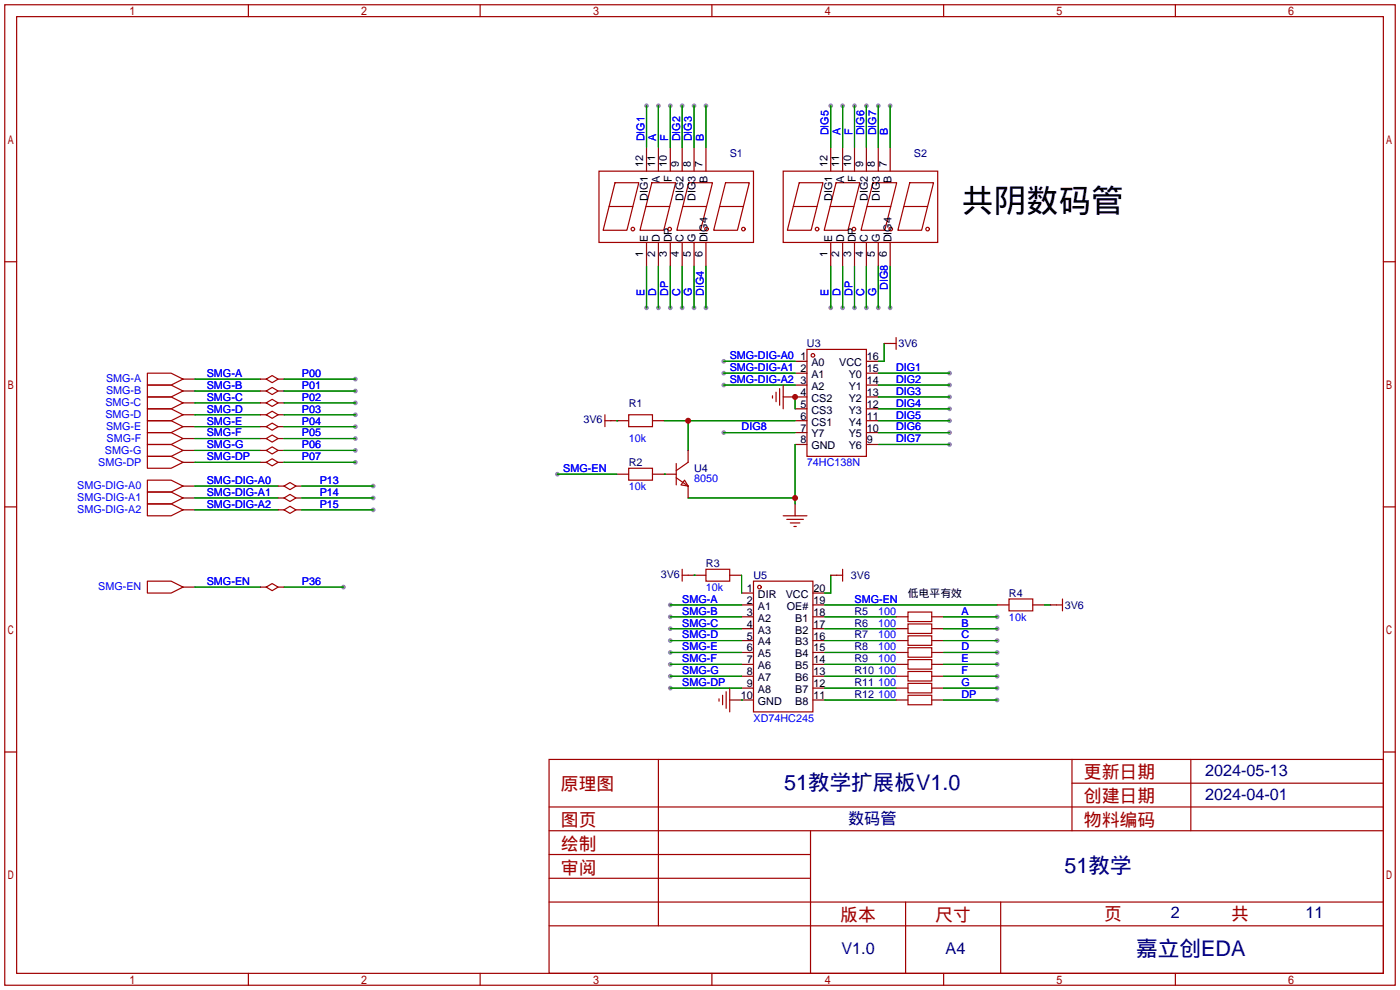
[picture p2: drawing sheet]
<svg xmlns="http://www.w3.org/2000/svg" width="299mm" height="212mm" viewBox="0 0 299 212" stroke-linecap="round" stroke-linejoin="round" font-family="sans-serif">
<g fill="#999">
<circle cx="138.2" cy="22.6" r=".51"/>
<circle cx="140.7" cy="22.6" r=".51"/>
<circle cx="143.3" cy="22.6" r=".51"/>
<circle cx="145.8" cy="22.6" r=".51"/>
<circle cx="148.3" cy="22.6" r=".51"/>
<circle cx="150.9" cy="22.6" r=".51"/>
<circle cx="177.5" cy="22.6" r=".51"/>
<circle cx="180.1" cy="22.6" r=".51"/>
<circle cx="182.6" cy="22.6" r=".51"/>
<circle cx="185.2" cy="22.6" r=".51"/>
<circle cx="187.7" cy="22.6" r=".51"/>
<circle cx="190.2" cy="22.6" r=".51"/>
<circle cx="138.2" cy="65.8" r=".51"/>
<circle cx="140.7" cy="65.8" r=".51"/>
<circle cx="143.3" cy="65.8" r=".51"/>
<circle cx="145.8" cy="65.8" r=".51"/>
<circle cx="148.3" cy="65.8" r=".51"/>
<circle cx="150.9" cy="65.8" r=".51"/>
<circle cx="177.5" cy="65.8" r=".51"/>
<circle cx="180.1" cy="65.8" r=".51"/>
<circle cx="182.6" cy="65.8" r=".51"/>
<circle cx="185.2" cy="65.8" r=".51"/>
<circle cx="187.7" cy="65.8" r=".51"/>
<circle cx="190.2" cy="65.8" r=".51"/>
<circle cx="154.7" cy="77.2" r=".51"/>
<circle cx="154.7" cy="79.8" r=".51"/>
<circle cx="154.7" cy="82.3" r=".51"/>
<circle cx="154.7" cy="92.5" r=".51"/>
<circle cx="202.9" cy="79.8" r=".51"/>
<circle cx="202.9" cy="82.3" r=".51"/>
<circle cx="202.9" cy="84.8" r=".51"/>
<circle cx="202.9" cy="87.4" r=".51"/>
<circle cx="202.9" cy="89.9" r=".51"/>
<circle cx="202.9" cy="92.5" r=".51"/>
<circle cx="202.9" cy="95" r=".51"/>
<circle cx="143.3" cy="129.3" r=".51"/>
<circle cx="143.3" cy="131.8" r=".51"/>
<circle cx="143.3" cy="134.4" r=".51"/>
<circle cx="143.3" cy="136.9" r=".51"/>
<circle cx="143.3" cy="139.4" r=".51"/>
<circle cx="143.3" cy="142" r=".51"/>
<circle cx="143.3" cy="144.5" r=".51"/>
<circle cx="143.3" cy="147.1" r=".51"/>
<circle cx="213.1" cy="131.8" r=".51"/>
<circle cx="213.1" cy="134.4" r=".51"/>
<circle cx="213.1" cy="136.9" r=".51"/>
<circle cx="213.1" cy="139.4" r=".51"/>
<circle cx="213.1" cy="142" r=".51"/>
<circle cx="213.1" cy="144.5" r=".51"/>
<circle cx="213.1" cy="147.1" r=".51"/>
<circle cx="213.1" cy="149.6" r=".51"/>
<circle cx="75.9" cy="81" r=".51"/>
<circle cx="75.9" cy="83.6" r=".51"/>
<circle cx="75.9" cy="86.1" r=".51"/>
<circle cx="75.9" cy="88.6" r=".51"/>
<circle cx="75.9" cy="91.2" r=".51"/>
<circle cx="75.9" cy="93.7" r=".51"/>
<circle cx="75.9" cy="96.3" r=".51"/>
<circle cx="75.9" cy="98.8" r=".51"/>
<circle cx="79.8" cy="103.9" r=".51"/>
<circle cx="79.8" cy="106.4" r=".51"/>
<circle cx="79.8" cy="109" r=".51"/>
<circle cx="119.1" cy="101.3" r=".51"/>
<circle cx="73.4" cy="125.5" r=".51"/>
</g>
<g fill="none" stroke="#a10000" stroke-width=".25">
<path d="M1 1h297.2v209.6h-297.2zM3.6 3.6h292.1v204.4h-292.1zM53.1 1v2.6M102.6 1v2.6M152.1 1v2.6M201.7 1v2.6M251.2 1v2.6M128 36.6h33v15.2h-33zM131.4 39.1h5.1l-2.5 10.1h-5.1zM139.3 39.1h5.1l-2.5 10.1h-5.1zM147.2 39.1h5.1l-2.6 10.1h-5zM155.1 39.1h5l-2.5 10.1h-5.1z"/>
<path d="M167.4 36.6h33v15.2h-33zM170.8 39.1h5.1l-2.5 10.1h-5.1zM178.7 39.1h5.1l-2.6 10.1h-5.1zM186.6 39.1h5l-2.5 10.1h-5.1zM194.4 39.1h5.1l-2.5 10.1h-5.1zM1 55.9h2.6M130.2 44.1h5.1M138 44.1h5.1M145.9 44.1h5.1M153.8 44.1h5.1M169.5 44.1h5.1M177.4 44.1h5.1"/>
<path d="M185.3 44.1h5.1M193.2 44.1h5M295.7 55.9h2.5M31.5 79.8h5.1l2.5 1.2-2.5 1.3h-5.1zM172.5 74.7h12.7v22.8h-12.7zM190.2 73.4h1.3M191.5 72.1v2.6M31.5 82.3h5.1l2.5 1.3-2.5 1.2h-5.1zM31.5 84.8h5.1l2.5 1.3-2.5 1.3h-5.1zM31.5 87.4h5.1l2.5 1.2-2.5 1.3h-5.1zM31.5 89.9h5.1l2.5 1.3-2.5 1.3h-5.1zM31.5 92.5h5.1l2.5 1.2-2.5 1.3h-5.1z"/>
<path d="M31.5 95h5.1l2.5 1.3-2.5 1.2h-5.1zM31.5 97.5h5.1l2.5 1.3-2.5 1.3h-5.1zM56.9 81l1.3-.7 1.2 .7-1.2 .8zM56.9 83.6l1.3-.8 1.2 .8-1.2 .7zM56.9 86.1l1.3-.8 1.2 .8-1.2 .8zM56.9 88.6l1.3-.7 1.2 .7-1.2 .8zM56.9 91.2l1.3-.8 1.2 .8-1.2 .7zM56.9 93.7l1.3-.7 1.2 .7-1.2 .8zM56.9 96.3l1.3-.8 1.2 .8-1.2 .7zM56.9 98.8l1.3-.8 1.2 .8-1.2 .8zM129.3 88.6v2.6M129.3 89.9h1.3"/>
<path d="M134.4 88.6h5v2.6h-5zM144.5 99.1v4.5M147.1 98.8l-2.6 1.8M165.1 84.6v.5M165.9 83.8v2.1M166.6 83.1v3.5M167.4 82.3v5.1M1 108.3h2.6M31.5 102.6h5.1l2.5 1.3-2.5 1.3h-5.1zM31.5 105.2h5.1l2.5 1.2-2.5 1.3h-5.1zM31.5 107.7h5.1l2.5 1.3-2.5 1.2h-5.1zM60.7 103.9l1.3-.8 1.2 .8-1.2 .7z"/>
<path d="M60.7 106.4l1.3-.7 1.2 .7-1.2 .8zM60.7 109l1.3-.8 1.2 .8-1.2 .7zM134.4 100.1h5v2.5h-5zM144.5 102.1l2.6 1.8M146.3 102.6l.8 1.3-1.6-.3zM167.4 110.2h5.1M168.1 111h3.6M168.9 111.8h2M169.7 112.5h.5M295.7 108.3h2.5M31.5 124.2h5.1l2.5 1.3-2.5 1.2h-5.1zM56.9 125.5l1.3-.8 1.2 .8-1.2 .7z"/>
<path d="M145.8 121.7v2.5M145.8 122.9h1.3M150.9 121.7h5.1v2.5h-5.1zM161 124.2h12.7v27.9h-12.7zM178.8 122.9h1.3M180.1 121.7v2.5M194.1 130.8h5v2h-5zM194.1 133.4h5v2h-5zM194.1 135.9h5v2h-5zM194.1 138.4h5v2.1h-5zM215.6 128h5.1v2.6h-5.1zM225.8 129.3h1.3"/>
<path d="M227.1 128v2.6M153.7 149.4v.5M154.4 148.6v2M155.2 147.8v3.6M156 147.1v5M194.1 141h5v2h-5zM194.1 143.5h5v2h-5zM194.1 146.1h5v2h-5zM194.1 148.6h5v2h-5zM1 160.7h2.6M117.3 162.3h178.4v45.7h-178.4zM117.3 177.5h178.4"/>
<path d="M117.3 172.5h178.4M140.7 162.3v35.6M173.2 177.5v30.5M229.1 162.3v15.2M229.1 167.4h66.6M254.5 162.3v15.2M295.7 160.7h2.5M117.3 182.6h55.9M117.3 197.9h178.4M117.3 192.8h178.4M117.3 187.7h55.9M193.5 192.8v15.2"/>
<path d="M213.9 192.8v15.2M53.1 208v2.6M102.6 208v2.6M152.1 208v2.6M201.7 208v2.6M251.2 208v2.6"/>
<circle cx="135.3" cy="49" r=".38"/>
<circle cx="143.1" cy="49" r=".38"/>
<circle cx="151" cy="49" r=".38"/>
<circle cx="158.9" cy="49" r=".38"/>
<circle cx="174.6" cy="49" r=".38"/>
<circle cx="182.5" cy="49" r=".38"/>
<circle cx="190.4" cy="49" r=".38"/>
<circle cx="198.2" cy="49" r=".38"/>
<circle cx="173.7" cy="75.9" r=".38"/>
<circle cx="162.3" cy="125.5" r=".38"/>
</g>
<g fill="none" stroke="#870000" stroke-width=".25">
<path d="M138.2 31.5v5.1M140.7 31.5v5.1M143.3 31.5v5.1M145.8 31.5v5.1M148.3 31.5v5.1M150.9 31.5v5.1M177.5 31.5v5.1M180.1 31.5v5.1M182.6 31.5v5.1M185.2 31.5v5.1M187.7 31.5v5.1M190.2 31.5v5.1"/>
<path d="M138.2 51.8v5.1M140.7 51.8v5.1M143.3 51.8v5.1M145.8 51.8v5.1M148.3 51.8v5.1M150.9 51.8v5.1M177.5 51.8v5.1M180.1 51.8v5.1M182.6 51.8v5.1M185.2 51.8v5.1M187.7 51.8v5.1M190.2 51.8v5.1"/>
<path d="M169.9 77.2h2.6M169.9 79.8h2.6M185.2 77.2h2.5M185.2 79.8h2.5M189 73.4h1.2M39.1 81h2.6M39.1 83.6h2.6M39.1 86.1h2.6M39.1 88.6h2.6M39.1 91.2h2.6M39.1 93.7h2.6M39.1 96.3h2.6"/>
<path d="M39.1 98.8h2.6M55.6 81h1.3M55.6 83.6h1.3M55.6 86.1h1.3M55.6 88.6h1.3M55.6 91.2h1.3M55.6 93.7h1.3M55.6 96.3h1.3M55.6 98.8h1.3M59.4 81h1.3M59.4 83.6h1.3M59.4 86.1h1.3"/>
<path d="M59.4 88.6h1.3M59.4 91.2h1.3M59.4 93.7h1.3M59.4 96.3h1.3M59.4 98.8h1.3M130.6 89.9h3.8M139.4 89.9h2.6M147.1 96.3v2.5M167.4 84.8h5.1M169.9 82.3h2.6M169.9 87.4h2.6M169.9 89.9h2.6"/>
<path d="M169.9 92.5h2.6M169.9 95h2.6M185.2 82.3h2.5M185.2 84.8h2.5M185.2 87.4h2.5M185.2 89.9h2.5M185.2 92.5h2.5M185.2 95h2.5M39.1 103.9h2.6M39.1 106.4h2.6M39.1 109h2.6M59.4 103.9h1.3"/>
<path d="M59.4 106.4h1.3M59.4 109h1.3M63.2 103.9h1.3M63.2 106.4h1.3M63.2 109h1.3M131.8 101.3h2.6M139.4 101.3h5.1M147.1 103.9v2.5M169.9 107.7v2.5M39.1 125.5h2.6M55.6 125.5h1.3M59.4 125.5h1.3"/>
<path d="M147.1 122.9h3.8M156 122.9h2.5M158.5 126.7h2.5M158.5 129.3h2.5M158.5 131.8h2.5M158.5 134.4h2.5M158.5 136.9h2.5M158.5 139.4h2.5M173.7 126.7h2.6M173.7 129.3h2.6M173.7 131.8h2.6M173.7 134.4h2.6"/>
<path d="M173.7 136.9h2.6M173.7 139.4h2.6M177.5 122.9h1.3M191.5 131.8h2.6M191.5 134.4h2.6M191.5 136.9h2.6M191.5 139.4h2.6M199.1 131.8h2.6M199.1 134.4h2.6M199.1 136.9h2.6M199.1 139.4h2.6M213.1 129.3h2.5"/>
<path d="M220.7 129.3h2.6M224.5 129.3h1.3M156 149.6h5M158.5 142h2.5M158.5 144.5h2.5M158.5 147.1h2.5M173.7 142h2.6M173.7 144.5h2.6M173.7 147.1h2.6M173.7 149.6h2.6M191.5 142h2.6M191.5 144.5h2.6"/>
<path d="M191.5 147.1h2.6M191.5 149.6h2.6M199.1 142h2.6M199.1 144.5h2.6M199.1 147.1h2.6M199.1 149.6h2.6"/>
</g>
<g fill="none" stroke="#008700" stroke-width=".25">
<path d="M138.2 22.6v8.9M140.7 22.6v8.9M143.3 22.6v8.9M145.8 22.6v8.9M148.3 22.6v8.9M150.9 22.6v8.9M177.5 22.6v8.9M180.1 22.6v8.9M182.6 22.6v8.9M185.2 22.6v8.9M187.7 22.6v8.9M190.2 22.6v8.9"/>
<path d="M138.2 56.9v8.9M140.7 56.9v8.9M143.3 56.9v8.9M145.8 56.9v8.9M148.3 56.9v8.9M150.9 56.9v8.9M177.5 56.9v8.9M180.1 56.9v8.9M182.6 56.9v8.9M185.2 56.9v8.9M187.7 56.9v8.9M190.2 56.9v8.9"/>
<path d="M154.7 77.2h15.2M154.7 79.8h15.2M187.7 79.8h15.2M189 73.4v3.8h-1.3M41.7 81h13.9M41.7 83.6h13.9M41.7 86.1h13.9M41.7 88.6h13.9M41.7 91.2h13.9M41.7 93.7h13.9M41.7 96.3h13.9M41.7 98.8h13.9"/>
<path d="M60.7 81h15.2M60.7 83.6h15.2M60.7 86.1h15.2M60.7 88.6h15.2M60.7 91.2h15.2M60.7 93.7h15.2M60.7 96.3h15.2M60.7 98.8h15.2M131.8 89.9h.1M142 89.9h27.9M147.1 89.9v6.4M154.7 82.3h15.2"/>
<path d="M154.7 92.5h15.2M169.9 84.8v2.6M169.9 95v12.7M187.7 82.3h15.2M187.7 92.5h15.2M187.7 84.8h15.2M187.7 87.4h15.2M187.7 89.9h15.2M187.7 95h15.2M41.7 106.4h17.7M41.7 103.9h17.7M41.7 109h17.7"/>
<path d="M64.5 106.4h15.3M64.5 103.9h15.3M64.5 109h15.3M119.1 101.3h12.7M142 101.3h.1M147.1 106.4h22.8M41.7 125.5h13.9M60.7 125.5h12.7M143.3 129.3h15.2M143.3 131.8h15.2M143.3 134.4h15.2M143.3 136.9h15.2"/>
<path d="M143.3 139.4h15.2M148.3 122.9h.1M158.5 122.9v3.8M176.3 129.3h36.8M176.3 131.8h15.2M176.3 134.4h15.2M176.3 136.9h15.2M176.3 139.4h15.2M177.5 122.9v3.8h-1.2M201.7 131.8h11.4M201.7 134.4h11.4M201.7 136.9h11.4"/>
<path d="M201.7 139.4h11.4M223.3 129.3h1.2M143.3 142h15.2M143.3 144.5h15.2M143.3 147.1h15.2M158.5 149.6h.1M176.3 142h15.2M176.3 144.5h15.2M176.3 147.1h15.2M176.3 149.6h15.2M201.7 142h11.4M201.7 144.5h11.4"/>
<path d="M201.7 147.1h11.4M201.7 149.6h11.4"/>
</g>
<g fill="#c00">
<circle cx="169.9" cy="106.4" r=".63"/>
<circle cx="169.9" cy="84.8" r=".63"/>
<circle cx="147.1" cy="89.9" r=".63"/>
</g>
<text font-size="6.9" x="205.5" y="45.3">共阴数码管</text>
<g font-size="4.6" fill="#000080">
<text x="167.6" y="168.8">51教学扩展板V1.0</text>
<text x="227.5" y="186.6">51教学</text>
<text x="242.8" y="204.3">嘉立创EDA</text>
</g>
<g font-size="3.8" fill="#a00000">
<text x="231.6" y="166.4">更新日期</text>
<text x="119.9" y="168.9">原理图</text>
<text x="231.6" y="171.5">创建日期</text>
<text x="119.9" y="176.5">图页</text>
<text x="231.6" y="176.5">物料编码</text>
<text x="119.9" y="181.6">绘制</text>
<text x="119.9" y="186.7">审阅</text>
<text x="179.6" y="196.9">版本</text>
<text x="199.9" y="196.9">尺寸</text>
<text x="236" y="196.6">页</text>
<text x="263.1" y="196.6">共</text>
</g>
<g font-size="3.5" fill="#000080">
<text x="257.6" y="165.9">2024-05-13</text>
<text x="257.6" y="171">2024-04-01</text>
<text x="181.2" y="176">数码管</text>
<text x="250.2" y="196.1">2</text>
<text x="279" y="196.1">11</text>
<text x="179.8" y="204">V1.0</text>
<text x="202.1" y="204">A4</text>
</g>
<g font-size="2.3" fill="#00f">
<text x="177.1" y="29" transform="rotate(-90 177.1 29)">DIG5</text>
<text x="179.6" y="29" transform="rotate(-90 179.6 29)">A</text>
<text x="182.2" y="29" transform="rotate(-90 182.2 29)">F</text>
<text x="184.7" y="29" transform="rotate(-90 184.7 29)">DIG6</text>
<text x="187.2" y="29" transform="rotate(-90 187.2 29)">DIG7</text>
<text x="189.8" y="29" transform="rotate(-90 189.8 29)">B</text>
<text x="137.7" y="30.2" transform="rotate(-90 137.7 30.2)">DIG1</text>
<text x="140.3" y="30.2" transform="rotate(-90 140.3 30.2)">A</text>
<text x="142.8" y="30.2" transform="rotate(-90 142.8 30.2)">F</text>
<text x="145.3" y="30.2" transform="rotate(-90 145.3 30.2)">DIG2</text>
<text x="147.9" y="30.2" transform="rotate(-90 147.9 30.2)">DIG3</text>
<text x="150.4" y="30.2" transform="rotate(-90 150.4 30.2)">B</text>
<text x="137.7" y="63.2" transform="rotate(-90 137.7 63.2)">E</text>
<text x="140.3" y="63.2" transform="rotate(-90 140.3 63.2)">D</text>
<text x="142.8" y="63.2" transform="rotate(-90 142.8 63.2)">DP</text>
<text x="145.3" y="63.2" transform="rotate(-90 145.3 63.2)">C</text>
<text x="147.9" y="63.2" transform="rotate(-90 147.9 63.2)">G</text>
<text x="150.4" y="63.2" transform="rotate(-90 150.4 63.2)">DIG4</text>
<text x="177.1" y="63.2" transform="rotate(-90 177.1 63.2)">E</text>
<text x="179.6" y="63.2" transform="rotate(-90 179.6 63.2)">D</text>
<text x="182.2" y="63.2" transform="rotate(-90 182.2 63.2)">DP</text>
<text x="184.7" y="63.2" transform="rotate(-90 184.7 63.2)">C</text>
<text x="187.2" y="63.2" transform="rotate(-90 187.2 63.2)">G</text>
<text x="189.8" y="62" transform="rotate(-90 189.8 62)">DIG8</text>
<text x="156" y="76.8">SMG-DIG-A0</text>
<text x="22.7" y="81.7">SMG-A</text>
<text x="44.2" y="80.6">SMG-A</text>
<text x="44.2" y="83.1">SMG-B</text>
<text x="64.5" y="80.6">P00</text>
<text x="64.5" y="83.1">P01</text>
<text x="156" y="79.3">SMG-DIG-A1</text>
<text x="156" y="81.8">SMG-DIG-A2</text>
<text x="191.5" y="79.3">DIG1</text>
<text x="191.5" y="81.8">DIG2</text>
<text x="22.5" y="86.8">SMG-C</text>
<text x="22.5" y="89.3">SMG-D</text>
<text x="22.7" y="84.3">SMG-B</text>
<text x="44.2" y="85.6">SMG-C</text>
<text x="44.2" y="88.2">SMG-D</text>
<text x="64.5" y="85.6">P02</text>
<text x="64.5" y="88.2">P03</text>
<text x="191.5" y="84.4">DIG3</text>
<text x="191.5" y="86.9">DIG4</text>
<text x="191.5" y="89.5">DIG5</text>
<text x="22.7" y="91.9">SMG-E</text>
<text x="22.8" y="94.4">SMG-F</text>
<text x="44.2" y="90.7">SMG-E</text>
<text x="44.2" y="93.3">SMG-F</text>
<text x="44.2" y="95.8">SMG-G</text>
<text x="64.5" y="90.7">P04</text>
<text x="64.5" y="93.3">P05</text>
<text x="64.5" y="95.8">P06</text>
<text x="134.4" y="94.5">10k</text>
<text x="158.5" y="92">DIG8</text>
<text x="191.5" y="92">DIG6</text>
<text x="191.5" y="94.5">DIG7</text>
<text x="21" y="99.5">SMG-DP</text>
<text x="22.4" y="97">SMG-G</text>
<text x="44.2" y="98.3">SMG-DP</text>
<text x="64.5" y="98.3">P07</text>
<text x="120.4" y="100.9">SMG-EN</text>
<text x="172.5" y="99.6">74HC138N</text>
<text x="16.5" y="104.6">SMG-DIG-A0</text>
<text x="16.5" y="107.1">SMG-DIG-A1</text>
<text x="44.2" y="103.4">SMG-DIG-A0</text>
<text x="44.2" y="106">SMG-DIG-A1</text>
<text x="68.3" y="103.4">P13</text>
<text x="68.3" y="106">P14</text>
<text x="134.4" y="104.7">10k</text>
<text x="148.3" y="102.9">8050</text>
<text x="16.5" y="109.7">SMG-DIG-A2</text>
<text x="44.2" y="108.5">SMG-DIG-A2</text>
<text x="68.3" y="108.5">P15</text>
<text x="44.2" y="125">SMG-EN</text>
<text x="64.5" y="125">P36</text>
<text x="21" y="126.2">SMG-EN</text>
<text x="145.8" y="128.8">SMG-A</text>
<text x="145.8" y="131.4">SMG-B</text>
<text x="150.9" y="126.3">10k</text>
<text x="182.6" y="128.8">SMG-EN</text>
<text x="187.7" y="131.4">100</text>
<text x="205.5" y="131.4">A</text>
<text x="145.8" y="133.9">SMG-C</text>
<text x="145.8" y="136.4">SMG-D</text>
<text x="187.7" y="133.9">100</text>
<text x="187.7" y="136.4">100</text>
<text x="205.5" y="133.9">B</text>
<text x="205.5" y="136.4">C</text>
<text x="215.6" y="132.6">10k</text>
<text x="145.8" y="139">SMG-E</text>
<text x="145.8" y="141.5">SMG-F</text>
<text x="187.7" y="139">100</text>
<text x="187.7" y="141.5">100</text>
<text x="205.5" y="139">D</text>
<text x="205.5" y="141.5">E</text>
<text x="145.8" y="144.1">SMG-G</text>
<text x="145.8" y="146.6">SMG-DP</text>
<text x="187.7" y="144.1">100</text>
<text x="187.7" y="146.6">100</text>
<text x="187.7" y="149.1">100</text>
<text x="205.5" y="144.1">F</text>
<text x="205.5" y="146.6">G</text>
<text x="205.5" y="149.1">DP</text>
<text x="161" y="154.2">XD74HC245</text>
</g>
<g font-size="2.3">
<text x="137.5" y="35.8" transform="rotate(-90 137.5 35.8)">12</text>
<text x="140" y="35.8" transform="rotate(-90 140 35.8)">11</text>
<text x="142.5" y="35.8" transform="rotate(-90 142.5 35.8)">10</text>
<text x="145.1" y="35.8" transform="rotate(-90 145.1 35.8)">9</text>
<text x="147.6" y="35.8" transform="rotate(-90 147.6 35.8)">8</text>
<text x="150.2" y="35.8" transform="rotate(-90 150.2 35.8)">7</text>
<text x="176.8" y="35.8" transform="rotate(-90 176.8 35.8)">12</text>
<text x="179.4" y="35.8" transform="rotate(-90 179.4 35.8)">11</text>
<text x="181.9" y="35.8" transform="rotate(-90 181.9 35.8)">10</text>
<text x="184.4" y="35.8" transform="rotate(-90 184.4 35.8)">9</text>
<text x="187" y="35.8" transform="rotate(-90 187 35.8)">8</text>
<text x="189.5" y="35.8" transform="rotate(-90 189.5 35.8)">7</text>
<text x="141" y="39.1" transform="rotate(-90 141 39.1)">A</text>
<text x="143.6" y="39" transform="rotate(-90 143.6 39)">F</text>
<text x="151.2" y="39.1" transform="rotate(-90 151.2 39.1)">B</text>
<text x="180.4" y="39.1" transform="rotate(-90 180.4 39.1)">A</text>
<text x="182.9" y="39" transform="rotate(-90 182.9 39)">F</text>
<text x="190.5" y="39.1" transform="rotate(-90 190.5 39.1)">B</text>
<text x="138.5" y="43" transform="rotate(-90 138.5 43)">DIG1</text>
<text x="146.1" y="43" transform="rotate(-90 146.1 43)">DIG2</text>
<text x="148.6" y="43" transform="rotate(-90 148.6 43)">DIG3</text>
<text x="177.8" y="43" transform="rotate(-90 177.8 43)">DIG1</text>
<text x="185.5" y="43" transform="rotate(-90 185.5 43)">DIG2</text>
<text x="188" y="43" transform="rotate(-90 188 43)">DIG3</text>
<text x="138.5" y="51.8" transform="rotate(-90 138.5 51.8)">E</text>
<text x="141" y="51.8" transform="rotate(-90 141 51.8)">D</text>
<text x="143.6" y="51.8" transform="rotate(-90 143.6 51.8)">DP</text>
<text x="146.1" y="51.8" transform="rotate(-90 146.1 51.8)">C</text>
<text x="148.6" y="51.8" transform="rotate(-90 148.6 51.8)">G</text>
<text x="151.2" y="51.8" transform="rotate(-90 151.2 51.8)">DIG4</text>
<text x="177.8" y="51.8" transform="rotate(-90 177.8 51.8)">E</text>
<text x="180.4" y="51.8" transform="rotate(-90 180.4 51.8)">D</text>
<text x="182.9" y="51.8" transform="rotate(-90 182.9 51.8)">DP</text>
<text x="185.5" y="51.8" transform="rotate(-90 185.5 51.8)">C</text>
<text x="188" y="51.8" transform="rotate(-90 188 51.8)">G</text>
<text x="190.5" y="51.8" transform="rotate(-90 190.5 51.8)">DIG4</text>
<text x="137.5" y="54.9" transform="rotate(-90 137.5 54.9)">1</text>
<text x="140" y="54.9" transform="rotate(-90 140 54.9)">2</text>
<text x="142.5" y="54.9" transform="rotate(-90 142.5 54.9)">3</text>
<text x="145.1" y="54.9" transform="rotate(-90 145.1 54.9)">4</text>
<text x="147.6" y="54.9" transform="rotate(-90 147.6 54.9)">5</text>
<text x="150.2" y="54.9" transform="rotate(-90 150.2 54.9)">6</text>
<text x="176.8" y="54.9" transform="rotate(-90 176.8 54.9)">1</text>
<text x="179.4" y="54.9" transform="rotate(-90 179.4 54.9)">2</text>
<text x="181.9" y="54.9" transform="rotate(-90 181.9 54.9)">3</text>
<text x="184.4" y="54.9" transform="rotate(-90 184.4 54.9)">4</text>
<text x="187" y="54.9" transform="rotate(-90 187 54.9)">5</text>
<text x="189.5" y="54.9" transform="rotate(-90 189.5 54.9)">6</text>
<text x="171.1" y="77">1</text>
<text x="185.3" y="77">16</text>
<text x="171.1" y="79.5">2</text>
<text x="171.1" y="82.1">3</text>
<text x="173.4" y="78.3">A0</text>
<text x="173.4" y="80.8">A1</text>
<text x="173.4" y="83.3">A2</text>
<text x="179.4" y="78.3">VCC</text>
<text x="181.4" y="83.3">Y1</text>
<text x="181.4" y="80.8">Y0</text>
<text x="185.3" y="82.1">14</text>
<text x="185.3" y="79.5">15</text>
<text x="171.1" y="84.6">4</text>
<text x="171.1" y="87.1">5</text>
<text x="171.1" y="89.7">6</text>
<text x="173.4" y="85.9">CS2</text>
<text x="173.4" y="88.4">CS3</text>
<text x="181.4" y="88.4">Y3</text>
<text x="181.4" y="85.9">Y2</text>
<text x="185.3" y="89.7">11</text>
<text x="185.3" y="87.1">12</text>
<text x="185.3" y="84.6">13</text>
<text x="171.1" y="92.2">7</text>
<text x="171.1" y="94.8">8</text>
<text x="173.4" y="91">CS1</text>
<text x="173.4" y="93.5">Y7</text>
<text x="181.4" y="93.5">Y5</text>
<text x="181.4" y="91">Y4</text>
<text x="185.3" y="94.8">9</text>
<text x="185.3" y="92.2">10</text>
<text x="173.4" y="96">GND</text>
<text x="181.4" y="96">Y6</text>
<text x="159.6" y="126.5">1</text>
<text x="159.6" y="129.1">2</text>
<text x="159.6" y="131.6">3</text>
<text x="162" y="127.8">DIR</text>
<text x="162" y="130.3">A1</text>
<text x="167.9" y="127.8">VCC</text>
<text x="168.2" y="130.3">OE#</text>
<text x="173.9" y="131.6">18</text>
<text x="173.9" y="129.1">19</text>
<text x="173.9" y="126.5">20</text>
<text x="194.1" y="127.6">低电平有效</text>
<text x="159.6" y="134.1">4</text>
<text x="159.6" y="136.7">5</text>
<text x="162" y="132.9">A2</text>
<text x="162" y="135.4">A3</text>
<text x="162" y="137.9">A4</text>
<text x="170" y="137.9">B3</text>
<text x="170" y="135.4">B2</text>
<text x="170" y="132.9">B1</text>
<text x="173.9" y="136.7">16</text>
<text x="173.9" y="134.1">17</text>
<text x="159.6" y="139.2">6</text>
<text x="159.6" y="141.8">7</text>
<text x="162" y="140.5">A5</text>
<text x="162" y="143">A6</text>
<text x="170" y="143">B5</text>
<text x="170" y="140.5">B4</text>
<text x="173.9" y="141.8">14</text>
<text x="173.9" y="139.2">15</text>
<text x="158.3" y="149.4">10</text>
<text x="159.6" y="144.3">8</text>
<text x="159.6" y="146.8">9</text>
<text x="162" y="145.6">A7</text>
<text x="162" y="148.1">A8</text>
<text x="170" y="148.1">B7</text>
<text x="170" y="145.6">B6</text>
<text x="173.9" y="149.4">11</text>
<text x="173.9" y="146.8">12</text>
<text x="173.9" y="144.3">13</text>
<text x="162" y="150.6">GND</text>
<text x="170" y="150.6">B8</text>
</g>
<g font-size="2.3" fill="#000080">
<text x="156" y="33.6">S1</text>
<text x="195.3" y="33.6">S2</text>
<text x="172.5" y="74.2">U3</text>
<text x="192" y="74.2">3V6</text>
<text x="134.4" y="86.9">R1</text>
<text x="124.7" y="90.5">3V6</text>
<text x="134.4" y="99.6">R2</text>
<text x="148.3" y="100.9">U4</text>
<text x="141.2" y="123.5">3V6</text>
<text x="150.9" y="121.2">R3</text>
<text x="161" y="123.7">U5</text>
<text x="181.8" y="123.7">3V6</text>
<text x="182.6" y="131.4">R5</text>
<text x="215.6" y="127.6">R4</text>
<text x="227.6" y="130.1">3V6</text>
<text x="182.6" y="133.9">R6</text>
<text x="182.6" y="136.4">R7</text>
<text x="182.6" y="139">R8</text>
<text x="182.6" y="141.5">R9</text>
<text x="182.6" y="144.1">R10</text>
<text x="182.6" y="146.6">R11</text>
<text x="182.6" y="149.1">R12</text>
</g>
</svg>
